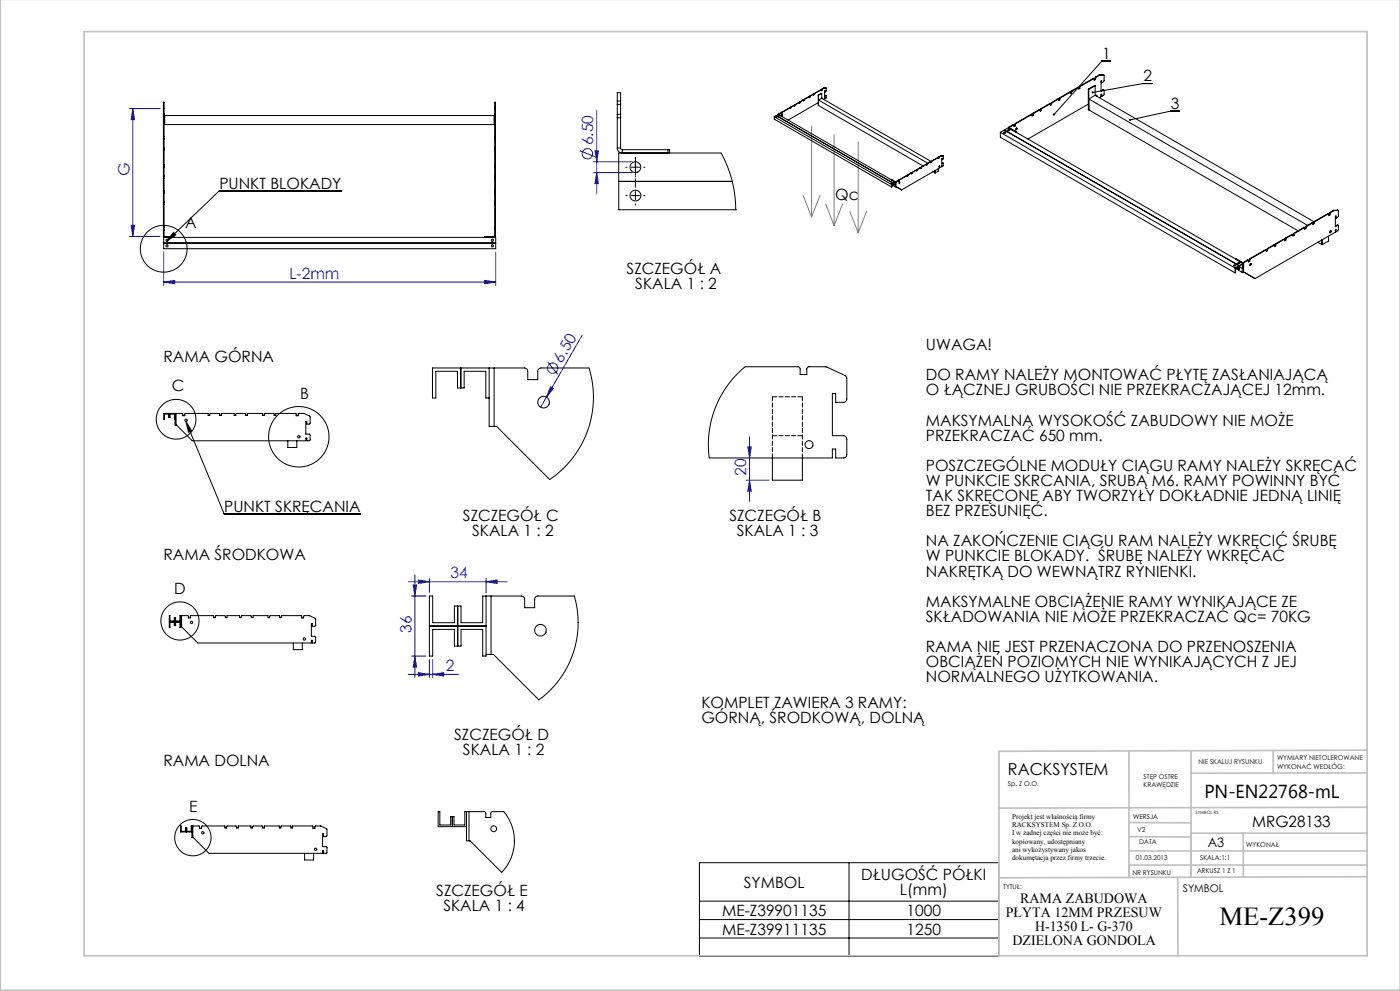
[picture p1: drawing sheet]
<svg xmlns="http://www.w3.org/2000/svg" width="420mm" height="297mm" viewBox="0 0 420 297" stroke-linecap="round" stroke-linejoin="round" font-family="sans-serif">
<g fill="none" stroke="#00f" stroke-width=".3">
<path d="M38.8 32.6h9.2M39.8 32.6l.6 3.3h-1.1zM39.8 32.6v38.2M179 33.2v24.9M174 45.2l4.5 1.8M178 48.5h11.6M178 51.7h11.6M178.5 45.2h1l-.5 3.3zM179 51.7l.5 3.3h-1zM38.8 70.8h9.2M39.3 67.5h1.1l-.6 3.3zM49.1 75.5v10"/>
<path d="M148.7 75.5v10M49.1 84.5l3.3-.5v1.1zM49.1 84.5h99.6M145.4 84l3.3 .5-3.3 .6zM164.3 108.5l3 3.7M165.2 115.9l.8 .5-2.1 2.6zM174.6 100.5l-12.4 21.5M224.4 133.9h1l-.5 3.3zM224.9 130.9v19.4M223.9 143.9h6.8M224.9 143.9l.5 3.3h-1zM122.5 174.3h29.7"/>
<path d="M123.5 178.6h4.3M124 175.3h1l-.5 3.3zM124.5 172.3v30.7M125.5 173.8l3.3 .5-3.3 .6zM128.8 173.3v4.3M145.8 174.3l3.3-.5v1.1zM145.8 173.3v4.3M123.5 196.6h4.3M124.5 196.6l.5 3.3h-1zM128.8 197.6v5.5M129.8 197.6v5.5M122.5 202.1h15.1"/>
<path d="M125.5 201.6l3.3 .5-3.3 .5zM129.8 202.1l3.3-.5v1z"/>
<circle cx="176.2" cy="46.1" r="1.56"/>
<circle cx="165.8" cy="110.3" r="1.56"/>
</g>
<g fill="none" stroke="#000" stroke-width=".3">
<path d="M333.1 18.3h-2.5l-14.4 16M345.6 25h-2.6l-15.2 2.7M353.8 33.3h-2.6l-12.2 2.6M102.4 57.2h-36.6l-15.8 15.1M189.4 58.6h2.5M189.4 50.1h2.5M190.6 48.9v2.5M190.6 57.4v2.5M52 69.7l.7 .7-2.7 1.9zM55.8 126.3l1.7 2.9-.9 .3zM55.8 126.3l11.4 27.7h41M209.8 258.6h89.8v28h-89.8z"/>
<path d="M254.7 258.6v28M209.8 270.1h89.8M209.8 275.6h89.8M209.8 281.1h89.8"/>
<circle cx="49.1" cy="74.5" r="7"/>
<circle cx="52.8" cy="125.7" r="6"/>
<circle cx="89.6" cy="130.9" r="9.1"/>
<circle cx="54" cy="186.1" r="5.7"/>
<circle cx="57.9" cy="251" r="5.4"/>
</g>
<path d="M190.6 56.1v-8.9" fill="none" stroke="#000" stroke-width=".3" stroke-dasharray="15.2 1.3 1.3 1.3" stroke-dashoffset="12.7"/>
<path d="M188.1 58.6h-.4M188.1 50.1h-.4M190.6 47.6v-.4M190.6 52.6v.4M193.1 58.6h.4M193.1 50.1h.4M190.6 61.1v.4" fill="none" stroke="#000" stroke-width=".3" stroke-dasharray="15.2 1.3 1.3 1.3"/>
<path d="M243.5 37.8v27.2M240.9 58.6l2.6 6.4M246 58.6l-2.5 6.4M250.2 40.4v27.2M257.5 42.5v27.2M247.7 61.2l2.5 6.4M252.8 61.2l-2.6 6.4M254.9 63.3l2.6 6.4M260 63.3l-2.5 6.4" fill="none" stroke="#808080" stroke-width=".3"/>
<g fill="none" stroke="#c0c0c0" stroke-width=".5">
<path d="M.1 -.1v296.9h419.9M25.2 9.5h385v276.9h-385zM338.7 225.2v37.8M357.3 225v37.9v-13.2h52.9M382 225.4v6.3M410.1 224.8l-110.4 .4v61.2M410.1 231.7h-52.8M338.7 259.3h71.5M338.7 255h71.5M338.7 250.8l18.6 .1M338.7 246.5l18.6 .1M373 249.7v13.2"/>
<path d="M410.1 241.9l-110.4 .3M353.3 262.9l.1 23.5M410.2 262.7l-110.5 .4"/>
</g>
<path d="M52 69.7l.7 .7-2.7 1.9zM55.8 126.3l1.7 2.9-.9 .3zM315.9 34.1l.1 .5 .2-.3-.2 .3a.34 .34 0 0 0 .5-.1 .34 .34 0 0 0-.1-.4 .34 .34 0 0 0-.5 0zM327.6 27.5l-.1 .3 .3-.1-.3 .1a.34 .34 0 0 0 .4 .2 .34 .34 0 0 0 .2-.5 .34 .34 0 0 0-.5 0zM338.8 35.7l-.1 .3 .3-.1-.3 .1a.34 .34 0 0 0 .5 .2 .34 .34 0 0 0 .1-.5 .34 .34 0 0 0-.5 0z" fill="#000"/>
<g fill="#00f">
<path d="M165.2 115.9l.8 .5-2.1 2.6z"/>
<path d="M49.1 84.5l3.3-.5v1.1zM145.4 84l3.3 .5-3.3 .6zM125.5 201.6l3.3 .5-3.3 .5zM129.8 202.1l3.3-.5v1zM125.5 173.8l3.3 .5-3.3 .6zM145.8 174.3l3.3-.5v1.1z"/>
<path d="M39.3 67.5h1.1l-.6 3.3zM39.8 32.6l.6 3.3h-1.1z"/>
<path d="M178.5 45.2h1l-.5 3.3zM179 51.7l.5 3.3h-1zM224.4 133.9h1l-.5 3.3zM224.9 143.9l.5 3.3h-1zM124 175.3h1l-.5 3.3zM124.5 196.6l.5 3.3h-1z"/>
</g>
<g fill="none" stroke="#000" stroke-width=".3">
<path d="M49 32.4v.2M49 34v.2M49 34.8v.2M49 30.8v-.2l.2 .2M49 32.6h.2M49 32.4h.2M49 34h.2M49 34.2h.2M49 35h.2M49 34.8h.2M49 30.8h.2M49 30.8v1.6"/>
<path d="M49 32.6v1.4M49 34.2v.6M49 35v6.4M49.2 32.4v.2M49.2 34v.2M49.2 34.8v.2M49.2 37.3h99.2M49.2 34.6h99.2M49.2 30.8v1.6M49.2 32.6v1.4M49.2 34.2v.6M49.2 35v6.4"/>
<path d="M49.4 34.6v2.7M148.2 34.6v2.7M148.4 32.4v.2M148.4 34v.2M148.4 34.8v.2M148.4 30.8v-.2l.2 .2M148.4 32.6h.2M148.4 32.4h.2M148.4 34h.2M148.4 30.8v1.6M148.4 32.6v1.4M148.4 34.2v.6"/>
<path d="M148.4 35v6.4M148.4 34.2h.2M148.4 35h.2M148.4 34.8h.2M148.4 30.8h.2M148.6 32.4v.2M148.6 34v.2M148.6 34.8v.2M148.6 30.8v1.6M148.6 32.6v1.4M148.6 34.2v.6M148.6 35v6.4"/>
<path d="M185.2 30.3v-2.5h.3h.7v2.5M185.2 30.3v1M185.2 34.3v1M185.2 30.3h1M185.2 31.3v3M185.2 35.3v9.1M185.2 31.3h1M185.2 35.3h1M185.2 34.3h1M186.2 30.3v1M186.2 34.3v1M186.2 31.3v3"/>
<path d="M186.2 35.3v9.1M232.3 35l35.2 20.3M232.3 35v.7l35.2 20.4M232.9 34.6l.6-.3 35.2 20.3M232.9 34.6l35.2 20.4M232.9 34.6l-.6 .4M233.1 35.1h-.3M233.4 34.7h.3M233.4 34.7h.1M233.5 34.3h.1M233.6 34.2v.1M233.6 34.2l1 .7"/>
<path d="M233.6 34.3h.1M234.2 33.8l.1 .1M234.2 33.8l-.6 .4M234.2 33.8h.1M234.3 33.9v.2l.3-.1M234.3 33.9l-.7 .4M234.5 34h.1M234.5 33.8h.1M234.5 34h-.2M234.5 33.8v.2M234.6 33.6l-.1 .2M234.6 33.8v.2"/>
<path d="M234.6 33.6v.1M234.6 34.9h.1M234.6 34.9h-.1M234.6 33.7v.1M234.6 34.9v.1M234.7 34.3v.1M234.7 34.4l-.1 .2M237 32.3l-2.4 1.4M237 32.3l-2.4 1.3M237 32.3v.2l.2-.1M237.1 32.2l.1 .1M237.1 32.4h.1"/>
<path d="M237.1 32.4l-.1 .1M237.1 32.2v.2M237.2 32.1l-.1 .1M237.2 32.3v.1M237.2 32.1l.1 .1M237.3 32.2l-.1 .1M238.1 31.6h.1M238.1 31.6l-.9 .5M238.2 31.6l.1 .1M238.2 31.6l-.9 .6M238.3 31.7v.1l.1-.1M238.4 31.7h.1"/>
<path d="M238.4 31.7h-.1M238.4 31.4v.1M238.4 31.4v.3M238.4 31.5v.2M239.8 30.7l-1.4 .7M239.8 30.7l-1.4 .8M239.8 30.7v.2l.2-.1M239.9 30.8h.1M239.9 30.6l.1 .2M239.9 30.8l-.1 .1M239.9 30.6l.1 .1M240 30.5l-.1 .1"/>
<path d="M240 30.5v.1M240 30.6v.1M240.9 30h.1M240.9 30l-.9 .5M241 30v.2l.2-.1M241 30l-1 .6M241.1 30.1h.1M241.1 30.1l-.1 .1M241.1 29.8l.1 .1M241.1 29.8v.3M241.2 29.9v.2M242.8 29l-1.6 .9"/>
<path d="M242.8 29l-1.7 .8M242.8 29v.2l.2-.1M242.9 29.1h-.1M242.9 29.1h.1M242.9 28.9h.1M242.9 28.9v.2M243 28.8l-.1 .1M243 28.9v.2M243 28.8h.1M243 28.8v.1M243.9 28.3h.1M243.9 28.3l-.9 .5"/>
<path d="M243.9 28.2h.1M244 28.3v.2l.2-.1M244 28.3l-1 .5M244.1 28.1l.1 .1M244.1 28.4h-.1M244.1 28.4h.1M244.1 28.1v.3M244.2 28.2v.2M245.5 28.5v3.1l31.4 18.1M245.5 28.5v.1M245.5 30.8l-9.1 5.2M245.5 28.6v3"/>
<path d="M246.2 26.9h.1M246.2 26.9l-2.1 1.2M246.3 26.9h-.1M246.3 26.9l.1 .3 .2-.1M246.3 26.9l-2.1 1.3M246.5 29.4l-1 .6 32.9 18.9M246.5 29.4l32.8 19M246.5 28l-1 .6M246.5 28v1.4M246.5 28l-1 .5M246.5 27l.1 .1M246.5 26.8v.2"/>
<path d="M246.5 26.8l.1 .1M246.5 27l-.1 .1M246.6 26.7l-.1 .1M246.6 26.7h.1M246.6 26.9v.2M246.6 29.5h.2M246.6 26.7v.2M246.7 29.4v.1M246.8 29.5v.1M247.1 26.4h.1M247.1 26.4l-.5 .3M247.2 26.4l-.6 .3"/>
<path d="M247.4 27.3l.1 .3M247.4 29.3l.1 .3M247.5 27.6v-.4l-.1 1.6 .4-.1v.7l-.3 .2M247.5 29.6v-.3l-.4 .5M247.7 28.6h.1M247.7 28.6l-.3 .2M247.7 26.4h.1M247.7 26.4h-.6M247.8 26.4v.9l-.3 .3M247.8 26.4h-.6M300.1 39.7l2.4-1.4 70.4 40.6M300.1 39.7l70.4 40.6"/>
<path d="M300.1 39.7v1.4l70.4 40.7M301.1 39.7l.3-.2 .3 .3-.4 .1zM301.2 39.8h.5M301.3 39l70.4 40.6v1M302.3 39.1h.6M302.3 38.9l.6 .1-.3 .2zM302.4 39.1h.1M302.6 38.2v.1M302.7 38.1v.3M302.7 38.1l.1 .1M302.7 38.4l2 1M302.8 38.2v.1"/>
<path d="M302.8 38.3l1.9 1.1M302.8 38.3l-.1 .1M303.9 37.4h.3M303.9 37.4l.2 .1M303.9 37.4l-1.2 .7M304.1 37.5l.1 .4 .4-.2M304.1 37.5l-1.3 .7M304.5 37.6l.1 .1M304.5 37.2l.1 .1M304.5 37.6l-.3 .2M304.5 37.2v.4M304.6 37l-.1 .2"/>
<path d="M304.6 37h.2M304.6 37.3v.4M304.7 39.4l.1 .1M304.8 37l-.2 .3M304.8 38.5a.23 .23 0 0 1 .3 .1 .23 .23 0 0 1-.2 .3 .23 .23 0 0 1-.3-.1zM304.8 39.5v.1M304.8 39.5l-.1 .1M305 38.3l-.3 .6M309.6 34.3l-5 2.7M309.6 34.3l-4.8 2.7M309.6 34.3v.5l.3-.2M309.8 34.1l.1 .1"/>
<path d="M309.8 34.5l.1 .1M309.8 34.5l-.2 .1M309.8 34.1v.4M309.9 33.9l-.1 .2M309.9 34.2v.4M309.9 33.9l.2 .1M310.1 34l-.2 .2M311.8 32.8l.2 .1M311.8 32.8l.1 .1M311.8 32.8l-1.9 1.1M311.9 32.9l.2 .4 .3-.2M311.9 32.9l-1.8 1.1"/>
<path d="M312.3 33l.1 .1M312.3 33l-.2 .2M312.3 32.6h.1M312.3 32.6v.4M312.4 32.6v.5M315.1 31.1l-2.8 1.5M315.1 31.1l-2.7 1.5M315.1 31.1v.5l.4-.2M315.3 31.3l-.2 .1M315.3 31h.2M315.3 31.3l.2 .1M315.3 31v.3"/>
<path d="M315.5 30.7l-.2 .3M315.5 30.7l.1 .1M315.5 31v.4M315.6 30.8l-.1 .2M317.3 29.7h.2M317.3 29.7l-1.8 1M317.3 29.7h.1M317.4 29.7l.2 .4 .3-.2M317.4 29.7l-1.8 1.1M317.8 29.9h.1M317.8 29.9l-.2 .1M317.8 29.4l.1 .1"/>
<path d="M317.8 29.4v.5M317.9 29.5v.4M321.1 27.6l-3.3 1.8M321.1 27.6l-3.2 1.9M321.1 27.6v.5l.4-.2M321.3 27.8l.2 .1M321.3 27.5l.2 .1M321.3 27.8l-.2 .1M321.3 27.5v.3M321.5 27.2l-.2 .3M321.5 27.6v.3M321.5 27.2l.1 .1"/>
<path d="M321.6 27.3l-.1 .3M323.3 26.2l.3 .1M323.3 26.2l-1.8 1M323.4 26.2h-.1M323.8 26.4l.1 .1M323.8 25.9l.1 .1M323.8 25.9v.5M323.8 26.4l-.2 .1M323.9 26.5l-.3 .2-.1-.4-1.9 1M323.9 26v.5M326.5 26.7v6.1l62.9 36.4M326.5 26.7l.1 .1"/>
<path d="M326.5 31.2l-18.1 10.5M326.6 26.8v6.1M328 23.5l.2 .1M328 23.5l.1 .1M328 23.5l-4.2 2.4M328.1 23.6l.2 .5 .4-.3M328.1 23.6l-4.2 2.4M328.5 28.6l-1.9 1.1 65.7 37.8M328.5 28.6l65.7 38M328.5 25.7l-1.9 1.1M328.5 25.7v2.9M328.5 25.7l-2 1"/>
<path d="M328.5 23.7l.2 .1M328.5 23.3v.4M328.5 23.3l.2 .1M328.5 23.7l-.2 .2M328.7 23.1l-.2 .2M328.7 23.4v.4M328.7 23.1l.1 .1M328.7 28.7l.3-.1 .1 .3M328.8 23.2l-.1 .2M328.9 28.6v.2M329.7 22.5l-1 .6M329.7 22.5l.2 .1"/>
<path d="M329.8 22.5h-.1M329.8 22.5h.2M329.9 22.6l-1.1 .6M330 22.5l-.1 .1M330.4 24.2l.1 .6M330.4 28.3l.1 .6M330.5 24.8v-.7l-.2 .2v3.1l.7-.4M330.5 28.9v-.7l-.2 .2v.6l-.5 .3M330.9 26.9h.3M330.9 26.9l.1 .1M330.9 26.9l-.6 .3M331 22.4l.2 .1"/>
<path d="M331 22.4l.1 .1M331 22.4l-1.2 .1M331 27h.2v1.3l-.7 .6M331.1 22.5l.1 1.8-.7 .5M331.1 22.5h-1.1M49 41.4v.2M49 44.2v.2M49 49.9v.2M49 52.7v.2M49 57.7v.2M49 40.9h.2M49 41.6h.2"/>
<path d="M49 41.4h.2M49 44.2h.2M49 44.4h.2M49 49.4h.2M49 44.9h.2M49 50.1h.2M49 49.9h.2M49 52.7h.2M49 57.2h.2M49 53.4h.2M49 52.9h.2M49 57.9h.2"/>
<path d="M49 57.7h.2M49 41.6v2.6M49 44.4v5.5M49 50.1v2.6M49 52.9v4.8M49 57.9v2.6M49.2 41.4v.2M49.2 44.2v.2M49.2 49.9v.2M49.2 52.7v.2M49.2 57.7v.2M49.2 41.6v2.6"/>
<path d="M49.2 44.4v5.5M49.2 50.1v2.6M49.2 52.9v4.8M49.2 57.9v2.6M148.4 41.4v.2M148.4 44.2v.2M148.4 49.9v.2M148.4 52.7v.2M148.4 57.7v.2M148.4 41.6v2.6M148.4 44.4v5.5M148.4 50.1v2.6"/>
<path d="M148.4 52.9v4.8M148.4 57.9v2.6M148.4 40.9h.2M148.4 41.6h.2M148.4 41.4h.2M148.4 44.2h.2M148.4 44.4h.2M148.4 49.4h.2M148.4 44.9h.2M148.4 50.1h.2M148.4 49.9h.2M148.4 52.7h.2"/>
<path d="M148.4 57.2h.2M148.4 53.4h.2M148.4 52.9h.2M148.4 57.9h.2M148.4 57.7h.2M148.6 41.4v.2M148.6 44.2v.2M148.6 49.9v.2M148.6 52.7v.2M148.6 57.7v.2M148.6 41.6v2.6M148.6 44.4v5.5"/>
<path d="M148.6 50.1v2.6M148.6 52.9v4.8M148.6 57.9v2.6M185.2 44.4a1.5 1.5 0 0 0 1.5 1.5v-1M185.2 44.4h1M185.6 45.9h30.7l1.9 4 1.4 4.2 .8 4.3 .3 4.5h-35.1zM185.6 54.4h34.1M186.2 44.4l.5 .5M186.7 44.9h13.7M200.4 44.9h.5v1M200.4 44.9v1M267.3 55h.3"/>
<path d="M267.5 55.3v.8M267.6 55.4h.1M267.7 53.9h.1M267.6 55.4l1 .6M267.7 53.9l1.1 .6M267.7 55.3l.3 .2M267.9 54.6h.3M268 55.5v-.4l-.4 .3-.1 .7M268.1 55l-.6 .3M268.1 55v.5M268.2 55.1l.4 .3M268.6 56h.2"/>
<path d="M268.6 55.4v.6M268.6 55.4v-.7l-.4 .3-.2 .5M268.7 54.6l-.6 .4M268.7 54.6l-.1 .8M268.8 54.5v1.5M268.8 55.9v.1M269.3 54.1l-.7 .4h.2M269.3 54.1l.2 .1M269.4 54.1h-.1M269.4 54.2l.1 .2 .2-.1M269.4 54.2l-.6 .3M269.6 54.1h.1"/>
<path d="M269.6 54.3h.1M269.6 54.3h-.1M269.6 54.1v.2M269.7 53.9l-.1 .2M269.7 54.1v.2M269.7 53.9l.1 .1M269.8 54l-.1 .1M269.9 54.6l-.2 .3M272.2 52.6l-2.5 1.3M272.2 52.6v.2l.1-.1M272.2 52.6l-2.4 1.4M272.3 52.7h-.1"/>
<path d="M272.3 52.5v.1M272.3 52.7h.1M272.3 52.5v.2M272.3 52.4v.1M272.3 52.6v.1M272.3 52.4h.1M272.4 52.4l-.1 .2M273.3 51.9h.1M273.3 51.9l-1 .5M273.3 51.9l.1 .2 .2-.1M273.3 51.9l-.9 .5M273.5 52h-.1"/>
<path d="M273.5 51.7l.1 .1M273.5 52h.1M273.5 51.7v.3M273.6 51.8v.2M274.9 51l-1.4 .7M274.9 51l-1.3 .8M274.9 51v.2l.2-.1M275 51.1h.1M275 50.9l.1 .1M275 51.1l-.1 .1M275 50.9v.2M275.1 50.8l-.1 .1"/>
<path d="M275.1 51v.1M275.1 50.8h.1M275.2 50.8l-.1 .2M276 50.3h.1M276 50.3l-.9 .5M276.1 50.3h-.1M276.2 50.4l-1 .4M276.2 50.4v.1l.1-.1M276.3 50.4h-.1M276.3 50.1v.1M276.3 50.4h.1M276.3 50.1v.3"/>
<path d="M276.3 50.2v.2M277.9 49.3l-1.6 .9M277.9 49.3v.2l.2-.1M277.9 49.3l-1.6 .8M278 49.4h-.1M278 49.2h.1M278 49.4h.1M278 49.2v.2M278.1 49.1l-.1 .1M278.1 49.2v.2M278.1 49.1h.1M278.2 49.1l-.1 .1"/>
<path d="M279 48.5l.2 .1M279 48.5l.1 .1M279 48.5l-.9 .6M279.1 48.6h.1M279.1 48.6l-.9 .5M279.2 48.6v.2l.1-.1M279.3 48.6v.1M279.3 48.4v.3M279.3 48.6l-.1 .1M279.3 48.4v.2M279.9 51.5l.6 .3M280.5 51.1v.7"/>
<path d="M281.4 47.2h.1M281.4 47.2l.1 .1M281.4 47.2l-2.1 1.2M281.5 47.3v.2l.2-.1M281.5 50.5v.8l-1 .5M281.6 47.3l-.1 .1M281.6 47.1l.1 .1M281.6 47.3l.1 .1M281.6 47.1v.2M281.7 47l-.1 .1M281.7 47.2v.2M281.7 47h.1"/>
<path d="M281.8 47l-.1 .2M281.8 49.7l-.1 .3M282.2 46.7l-.5 .3M282.2 46.7h.1M282.3 46.7h-.1M282.3 46.7h.1M282.3 46.7l-.5 .3M282.4 46.7h-.1M282.4 46.7h.6v.9l-.4 .2M282.6 47.8h.1M282.6 49.8v.1M282.6 49.9v-.3l-.1 .3-12 7-1.7-1"/>
<path d="M282.6 47.8v-.3l-.1 1.6 .4-.2M282.8 48.9h.1M282.8 48.9l-.3 .2M282.9 46.7h.1M282.9 46.7h-.6M282.9 48.9l.1 .7-.4 .3M282.9 48.9h-.1M282.9 48.9h.1M49 60.5v.2M49 68v.2M49 68.8v.2M49 70.8l.2 .3 .1-.2"/>
<path d="M49 60.5h.2M49 68h.2M49 61.2h.2M49 60.7h.2M49 68.2h.2M49 70.8h.2M49 69h.2M49 68.8h.2M49 60.7v7.3M49 68.2v.6M49 69v1.8M49.1 71.1h99.6v3.4h-99.6z"/>
<path d="M49.1 72.8h99.6M49.2 60.5v.2M49.2 68v.2M49.2 68.8v.2M49.2 70.8l.1 .1M49.2 60.7v7.3M49.2 68.2v.6M49.2 69v1.8M49.3 70.9h2.8M52.1 70.9l.1 .2M52.1 70.9v.2M145.6 70.9l-.1 .2"/>
<path d="M145.6 70.9v.2M145.6 70.9h2.7M148.4 60.5v.2M148.4 68v.2M148.4 68.8v.2M148.4 70.8l-.1 .1M148.4 60.7v7.3M148.4 68.2v.6M148.4 69v1.8M148.4 60.5h.2M148.4 68h.2M148.4 61.2h.2"/>
<path d="M148.4 60.7h.2M148.4 68.2h.2M148.4 70.8h.2M148.4 69h.2M148.4 68.8h.2M148.6 60.5v.2M148.6 68v.2M148.6 68.8v.2M148.6 70.8l-.2 .3-.1-.2M148.6 60.7v7.3M148.6 68.2v.6M148.6 69v1.8"/>
<path d="M220.7 62.9h.1M370.1 79.5l.4-.1 .2 .2-.4 .1zM370.1 79.6h.6M370.7 77.6h.2zM370.9 77.6l1.9 1.1M371.3 78.9h.6M371.3 78.8l.6 .1-.3 .2zM371.9 79.9l.9 .6M372.8 78.7l-.1 .1h.4M372.8 78.7h.1M372.9 78.9l-2.4 1.4M372.9 78.9l-.1 1.6"/>
<path d="M372.9 78.7l.2 .1M373.1 78.8v2.8M374.2 77.9l.3 .1M374.2 77.9l-1.3 .8M374.3 77.9h-.1M374.8 78.2l-.3 .2M374.8 77.8l.1 .1M374.8 78.2l.1 .1M374.8 77.8v.4M374.9 78.3l-.4 .2-.1-.5-1.3 .8M374.9 77.5l-.1 .3M374.9 77.9v.4"/>
<path d="M374.9 77.5l.2 .1M375.1 77.6l-.2 .3M375.1 79a.23 .23 0 0 1 .3 .2 .23 .23 0 0 1-.2 .3 .23 .23 0 0 1-.3-.2zM375.3 78.9l-.4 .6M379.9 74.8l-4.8 2.8M379.9 74.8v.5l.3-.2M379.9 74.8l-5 2.7M380.1 74.7l.1 .1M380.1 75l.1 .1M380.1 75l-.2 .2M380.1 74.7v.3M380.2 74.5l-.1 .2"/>
<path d="M380.2 74.8v.3M380.2 74.5l.2 .1M380.4 74.6l-.2 .2M382.1 73.4l.2 .1M382.1 73.4l-1.9 1.1M382.1 73.4l.1 .1M382.2 73.5l.2 .4 .3-.2M382.2 73.5l-1.8 1.1M382.6 73.6l.1 .1M382.6 73.6l-.2 .1M382.6 73.1l.1 .1M382.6 73.1v.5"/>
<path d="M382.7 73.2v.5M385.4 71.7l-2.7 1.5M385.4 71.7v.5l.4-.3M385.4 71.7l-2.8 1.4M385.6 71.9l-.2 .1M385.6 71.5l.2 .1M385.6 71.9h.2M385.6 71.5v.4M385.8 71.3l-.2 .2M385.8 71.6v.3M385.8 71.3l.1 .1M385.9 71.4l-.1 .2"/>
<path d="M387.6 70.2l.2 .1M387.6 70.2l.1 .1M387.6 70.2l-1.8 1.1M387.7 70.3l.2 .4 .3-.2M387.7 70.3l-1.8 1.1M388.1 70.4l.1 .1M388.1 69.9l.1 .1M388.1 69.9v.5M388.1 70.4l-.2 .2M388.2 70v.5M391.4 68.2l-3.2 1.8M391.4 68.2v.5l.4-.2"/>
<path d="M391.4 68.2l-3.3 1.7M391.6 68.1l.2 .1M391.6 68.4l.2 .1M391.6 68.4l-.2 .1M391.6 68.1v.3M391.8 67.8l-.2 .3M391.8 68.2v.3M391.8 67.8l.1 .1M391.9 67.9l-.1 .3M393.6 66.8h.2M393.6 66.8h.1M393.6 66.8l-1.8 1"/>
<path d="M393.7 66.8l.2 .5 .3-.3M393.7 66.8l-1.8 1.1M394.1 67h.1M394.1 67l-.2 .1M394.2 66.6v.4M395.4 72.6l1.2 .7M396.5 71.9v1.4M396.6 71.9v1.4M398.3 64.1h.2M398.3 64.1l-4.2 2.4v.5M398.3 64.1l.1 .1M398.4 64.2l.1 .4 .5-.2"/>
<path d="M398.4 64.2l-4.2 2.4M398.5 70.8v1.4l-1.9 1.1M398.8 64.3l.2 .1M398.8 64.3l-.3 .2M398.8 63.9l.2 .1M398.8 63.9v.4M399 63.7l-.2 .2M399 64v.4M399 63.7h.1M399 69.2a.23 .23 0 0 1 .3 .2 .23 .23 0 0 1-.1 .3 .23 .23 0 0 1-.3-.2zM399.1 63.7l-.1 .3M399.2 69.1l-.3 .6"/>
<path d="M400 63.1h.2M400 63.1l-1 .6M400.1 63l-.1 .1M400.1 63l.1 .1M400.2 63.1l-1.1 .6M400.2 63.1h.1M400.2 63.1l1.3 .1v1.6l-.7 .6M400.7 64.8l.1 .6M400.7 68.9l.1 .6M400.8 65.4v-.7l-.2 .1v3.1l.7-.4M400.8 69.5v-.7l-.2 .1v.7l-24.1 13.9-3.4-1.9M401.2 67.5h.3"/>
<path d="M401.2 67.5h.1M401.2 67.5l-.6 .3M401.3 63h.1M401.3 63l.2 .1M401.3 63h-1.2M401.3 67.5l.2 .1v1.3l-.7 .6M370.5 80.3v1.5M370.7 80.5l2 1.1M370.9 80.3l.7 .4M371.6 80.7v-.8l-.9 .5-.2 1.4M371.7 80.6l-.1 .1M372.7 81.6h.4"/>
<path d="M372.7 80.4v1.2M372.8 80.5v-1.3l-.9 .5-.2 .9M138.2 110.3v6M146.7 110.3h1.5M146.7 110.3v17.5h1.5M146.7 110.3h-17v9h1v-8h6.5v5h2v-5h6.5v8h1M148.2 110.3l9.5 .1 .6 .7v2.7h3v-2.5a1 1 0 0 1 1-1h14.4l.9 3.6 .4 3.6-.1 3.7-.4 3.4-.9 3.6-1.4 3.4-1.6 3.1-2.2 3-3 3.3-3.5 2.7-15.9-15.9h-.8M148.2 110.3v17.5M221.4 111.9l2.1-2h15.9l.6 .6v1.7h2l.1-1.7 .4-.5 5.1-.1 6 2.7 .4 .8v6.2l-.1 .5-.7 .5h-2.5v-2.7h-1v12.7h3.3a1 1 0 0 1 1 1v4.8l-.3 .6-.5 .2h-2.5v-2.6h-1v2.6h-36.9l-.3-3.4 .1-3.4 .6-3.5 .9-3.3 1.3-3.2 1.6-3 2-2.9zM50.8 123.9v1.2M52.5 123.9h.3M52.5 123.9v3.5h.3"/>
<path d="M52.5 123.9h-3.4v1.8h.2v-1.6h1.3v1h.4v-1h1.3v1.6h.2M52.8 123.9h1.9l.1 .7h.6l.2-.7h6.8v.6h.5l.2-.6h2.7l.1 .6h.5v-.6h3.8v.6h.5l.2-.6h2.7l.1 .6h.5v-.6h4.5v.6h.5l.2-.6h2.7l.1 .6h.5v-.6h5.9l.2 .7h.6l.2-.7h1.6l1.8 1v2.1l-1 .1v-.8h-.3v3.8l1.3 .1v1.7l-.2 .2h-.8v-.8h-.3v.8h-34l-4.9-4.7M52.8 123.9v3.5M86.3 132.1v2h2.7v-2M231.7 137.2v6.7h9v-6.7M128.8 178.6h1v8h6.5v-5h2v5h6.5v-8h1v18h-1v-8h-6.5v5h-2v-5h-6.5v8h-1zM145.8 178.6h1.5M147.3 178.6l9.5 .1 .6 .7v2.7h3v-2.5a1 1 0 0 1 1-1h10.9l.4 1.8 .6 3.2 .1 3.2-.2 3.2-.5 3.2-1 3.1-1.2 2.9-1.5 2.7-1.9 2.7-2.5 2.7-2.9 2.5-13.7-13.7h-.7M147.3 178.6v17.5M50.8 184.5h.2v1.6h1.3v-1h.4v1h1.3v-1.6h.2v3.6h-.2v-1.6h-1.3v1h-.4v-1h-1.3v1.6h-.2zM50.8 186.3h3.4M52.5 185.1v2.4"/>
<path d="M54.2 188h.3M54.2 184.5h.3M54.5 184.5h1.9l.1 .7h.6l.2-.7h6.8v.6h.5l.2-.6h2.6l.2 .6h.5v-.6h3.8v.6h.5l.2-.6h2.6l.2 .6h.5v-.6h4.5v.6h.5l.2-.6h2.6l.2 .6h.5v-.6h5.9l.2 .7h.6l.2-.7h1.5l1.9 1-.1 2.1-.9 .1v-.8h-.3v3.8l1.2 .1 .1 1.7-.2 .2h-.8v-.8h-.3v.8h-34.1l-4.8-4.7M54.5 184.5v3.5M88 192.7v2h2.7v-2M128.8 187.6h17M137.3 181.6v12M145.8 196.1h1.5M55.9 248.1v1.2M57.6 247.5h.3M57.6 247.5v3.5h.3M57.6 247.5h-.2v1.6h-1.3v-1h-.4v1h-1.3v-1.6h-.2v1.8h3.4"/>
<path d="M57.9 247.5l1.9 .1 .1 .6h.6l.2-.7h6.8v.6h.5l.2-.6h2.6l.2 .6h.5v-.6h3.8v.6h.5l.2-.6h2.6l.2 .6h.5v-.6h4.5v.6h.5l.2-.6h2.6l.2 .6h.5v-.6h5.9l.2 .7h.6l.1-.7h1.6l1.9 1-.1 2.2h-.9v-.8h-.3v3.8l1.2 .2 .1 1.6-.3 .2h-.7v-.8h-.3v.8h-34.1l-4.8-4.7M57.9 247.5v3.5M91.4 255.7v2h2.7v-2M135.7 244.7v3M139.9 243.2h.8M139.9 243.2v8.8h.8M139.9 243.2h-.5v4h-3.2v-2.5h-1v2.5h-3.3v-4h-.5v4.5h8.5M140.7 243.2l4.7 .1 .3 .4v1.3h1.5v-1.3l.3-.4 3.6-.1 1.5 2.1 1 2.3 .6 2.4 .1 2.6-.3 2.4-.8 2.4-1.1 2.1-1.6 2-9.4-9.5h-.4M140.7 243.2v8.8"/>
<circle cx="232.9" cy="35" r=".14"/>
<circle cx="233.6" cy="34.7" r=".14"/>
<circle cx="234.7" cy="34.5" r=".15"/>
<circle cx="190.6" cy="58.6" r="1.63"/>
<circle cx="190.6" cy="50.1" r="1.63"/>
<circle cx="267.4" cy="54.9" r=".14"/>
<circle cx="268.1" cy="54.6" r=".14"/>
<circle cx="269.8" cy="54.8" r=".15"/>
<circle cx="281.8" cy="49.9" r=".16"/>
<circle cx="50.1" cy="72" r=".33"/>
<circle cx="50.1" cy="73.7" r=".33"/>
<circle cx="147.7" cy="72" r=".32"/>
<circle cx="147.7" cy="73.7" r=".32"/>
<circle cx="55.8" cy="126" r=".35"/>
<circle cx="89.6" cy="130.9" r=".36"/>
<circle cx="163.1" cy="120.5" r="1.75"/>
<circle cx="242.7" cy="133.2" r="1.2"/>
<circle cx="57.4" cy="186.6" r=".35"/>
<circle cx="91.3" cy="191.5" r=".36"/>
<circle cx="162.1" cy="188.9" r="1.75"/>
<circle cx="60.8" cy="249.6" r=".35"/>
<circle cx="94.7" cy="254.5" r=".36"/>
<circle cx="148.1" cy="248.4" r=".87"/>
</g>
<path d="M240.7 118.9h-9M240.7 130.6h-9" fill="none" stroke="#000" stroke-width=".3" stroke-dasharray="1.3 .6" stroke-dashoffset="-.1"/>
<path d="M231.7 118.9v18.3M240.7 137.2v-18.3" fill="none" stroke="#000" stroke-width=".3" stroke-dasharray="1.3 .6"/>
<text font-size="7.8" x="365.8" y="277.2">ME-Z399</text>
<text font-size="5.6" x="361.3" y="239.1">PN-EN22768-mL</text>
<text font-size="4.9" x="302.4" y="232.4">RACKSYSTEM</text>
<g font-size="4.7">
<text x="330.6" y="17.6">1</text>
<text x="343" y="24.4">2</text>
<text x="351.2" y="32.6">3</text>
<text x="65.8" y="56.6">PUNKT BLOKADY</text>
<text x="250.6" y="60.1">Qc</text>
<text x="55.5" y="68.2">A</text>
<text x="188" y="82.2">SZCZEGÓŁ A</text>
<text x="190.6" y="86.7">SKALA 1 : 2</text>
<text x="277.8" y="104.9">UWAGA!</text>
<text x="49" y="108.6">RAMA GÓRNA</text>
<text x="277.8" y="114">DO RAMY NALEŻY MONTOWAĆ PŁYTĘ ZASŁANIAJĄCĄ</text>
<text x="51.6" y="117.3">C</text>
<text x="90.1" y="119.5">B</text>
<text x="277.8" y="118.5">O ŁĄCZNEJ GRUBOŚCI NIE PRZEKRACZAJĄCEJ 12mm.</text>
<text x="277.8" y="127.5">MAKSYMALNA WYSOKOŚĆ ZABUDOWY NIE MOŻE</text>
<text x="277.8" y="132.1">PRZEKRACZAĆ 650 mm.</text>
<text x="277.8" y="141.1">POSZCZEGÓLNE MODUŁY CIĄGU RAMY NALEŻY SKRĘCAĆ</text>
<text x="277.8" y="145.6">W PUNKCIE SKRCANIA, SRUBĄ M6. RAMY POWINNY BYĆ</text>
<text x="67.3" y="153.3">PUNKT SKRĘCANIA</text>
<text x="277.8" y="150.2">TAK SKRĘCONE ABY TWORZYŁY DOKŁADNIE JEDNĄ LINIĘ</text>
<text x="277.8" y="154.7">BEZ PRZESUNIĘĆ.</text>
<text x="138.9" y="156.2">SZCZEGÓŁ C</text>
<text x="141.6" y="160.7">SKALA 1 : 2</text>
<text x="218.8" y="156.2">SZCZEGÓŁ B</text>
<text x="221" y="160.7">SKALA 1 : 3</text>
<text x="49" y="167.8">RAMA ŚRODKOWA</text>
<text x="277.8" y="163.7">NA ZAKOŃCZENIE CIĄGU RAM NALEŻY WKRĘCIĆ ŚRUBĘ</text>
<text x="277.8" y="168.3">W PUNKCIE BLOKADY. ŚRUBĘ NALEŻY WKRĘCAĆ</text>
<text x="277.8" y="172.8">NAKRĘTKĄ DO WEWNĄTRZ RYNIENKI.</text>
<text x="52.3" y="178.1">D</text>
<text x="277.8" y="181.9">MAKSYMALNE OBCIĄŻENIE RAMY WYNIKAJĄCE ZE</text>
<text x="277.8" y="186.4">SKŁADOWANIA NIE MOŻE PRZEKRACZAĆ Qc= 70KG</text>
<text x="277.8" y="195.4">RAMA NIE JEST PRZENACZONA DO PRZENOSZENIA</text>
<text x="277.8" y="200">OBCIĄŻEŃ POZIOMYCH NIE WYNIKAJĄCYCH Z JEJ</text>
<text x="277.8" y="204.5">NORMALNEGO UŻYTKOWANIA.</text>
<text x="210.4" y="212.1">KOMPLET ZAWIERA 3 RAMY:</text>
<text x="136.3" y="221.8">SZCZEGÓŁ D</text>
<text x="210.4" y="216.6">GÓRNĄ, ŚRODKOWĄ, DOLNĄ</text>
<text x="138.9" y="226.3">SKALA 1 : 2</text>
<text x="49" y="229.6">RAMA DOLNA</text>
<text x="56.8" y="243.3">E</text>
<text x="375.7" y="247.8">MRG28133</text>
<text x="258.4" y="263.8">DŁUGOŚĆ PÓŁKI</text>
<text x="130.9" y="268.4">SZCZEGÓŁ E</text>
<text x="223.1" y="266">SYMBOL</text>
<text x="270" y="268.3">L(mm)</text>
<text x="133" y="272.9">SKALA 1 : 4</text>
<text x="216.6" y="274.5">ME-Z39901135</text>
<text x="272" y="274.5">1000</text>
<text x="216.6" y="280.1">ME-Z39911135</text>
<text x="272" y="280.1">1250</text>
</g>
<g font-size="4.7" fill="#00f">
<text x="177.9" y="43.5" transform="rotate(-90 177.9 43.5)">6.50</text>
<text x="38.8" y="52.8" transform="rotate(-90 38.8 52.8)">G</text>
<text x="86.8" y="83.5">L-2mm</text>
<text x="168.6" y="109" transform="rotate(-60 168.6 109)">6.50</text>
<text x="223.9" y="142.6" transform="rotate(-90 223.9 142.6)">20</text>
<text x="135.1" y="173.3">34</text>
<text x="123.4" y="189.6" transform="rotate(-90 123.4 189.6)">36</text>
<text x="133.7" y="201.1">2</text>
</g>
<g font-size="4.2">
<text x="301.8" y="274.8">PŁYTA 12MM PRZESUW</text>
<text x="306" y="270.5">RAMA ZABUDOWA</text>
<text x="310.5" y="279">H-1350 L- G-370</text>
<text x="303.7" y="283.2">DZIELONA GONDOLA</text>
</g>
<text font-size="3.9" x="362.3" y="253.8">A3</text>
<text font-size="3.2" x="354.9" y="267.2">SYMBOL</text>
<g font-size="2.2">
<text x="303.6" y="245.3">Projekt jest właśnością firmy</text>
<text x="303.6" y="247.8">RACKSYSTEM Sp. Z O.O.</text>
<text x="303.6" y="250.3">I w żadnej części nie może być:</text>
<text x="303.6" y="252.8">kopiowany, udostępniany</text>
<text x="303.6" y="255.3">ani wykożystywany jakos</text>
<text x="303.6" y="257.8">dokumętacja przez firmy trzecie.</text>
</g>
<g font-size="2">
<text x="383.1" y="227.9">WYMIARY NIETOLEROWANE</text>
<text x="343.1" y="233.4">STĘP OSTRE</text>
<text x="359.5" y="228.9">NIE SKALUJ RYSUNKU</text>
<text x="383.1" y="230.4">WYKONAĆ WEDŁÓG:</text>
<text x="302.4" y="235.5">Sp. Z O.O.</text>
<text x="343.1" y="235.9">KRAWĘDZIE</text>
<text x="339.9" y="245.4">WERSJA</text>
<text x="341.2" y="249.4">V2</text>
<text x="340.7" y="257.7">01.03.2013</text>
<text x="341.8" y="252.9">DATA</text>
<text x="360.1" y="257.7">SKALA:1:1</text>
<text x="373.9" y="253.8">WYKONAŁ</text>
<text x="339.7" y="262.3">NR RYSUNKU</text>
<text x="359.1" y="261.8">ARKUSZ 1 Z 1</text>
<text x="301" y="266.4">TYTUŁ:</text>
</g>
<text font-size="1.3" x="358.7" y="244">SYMBOL RS</text>
</svg>
